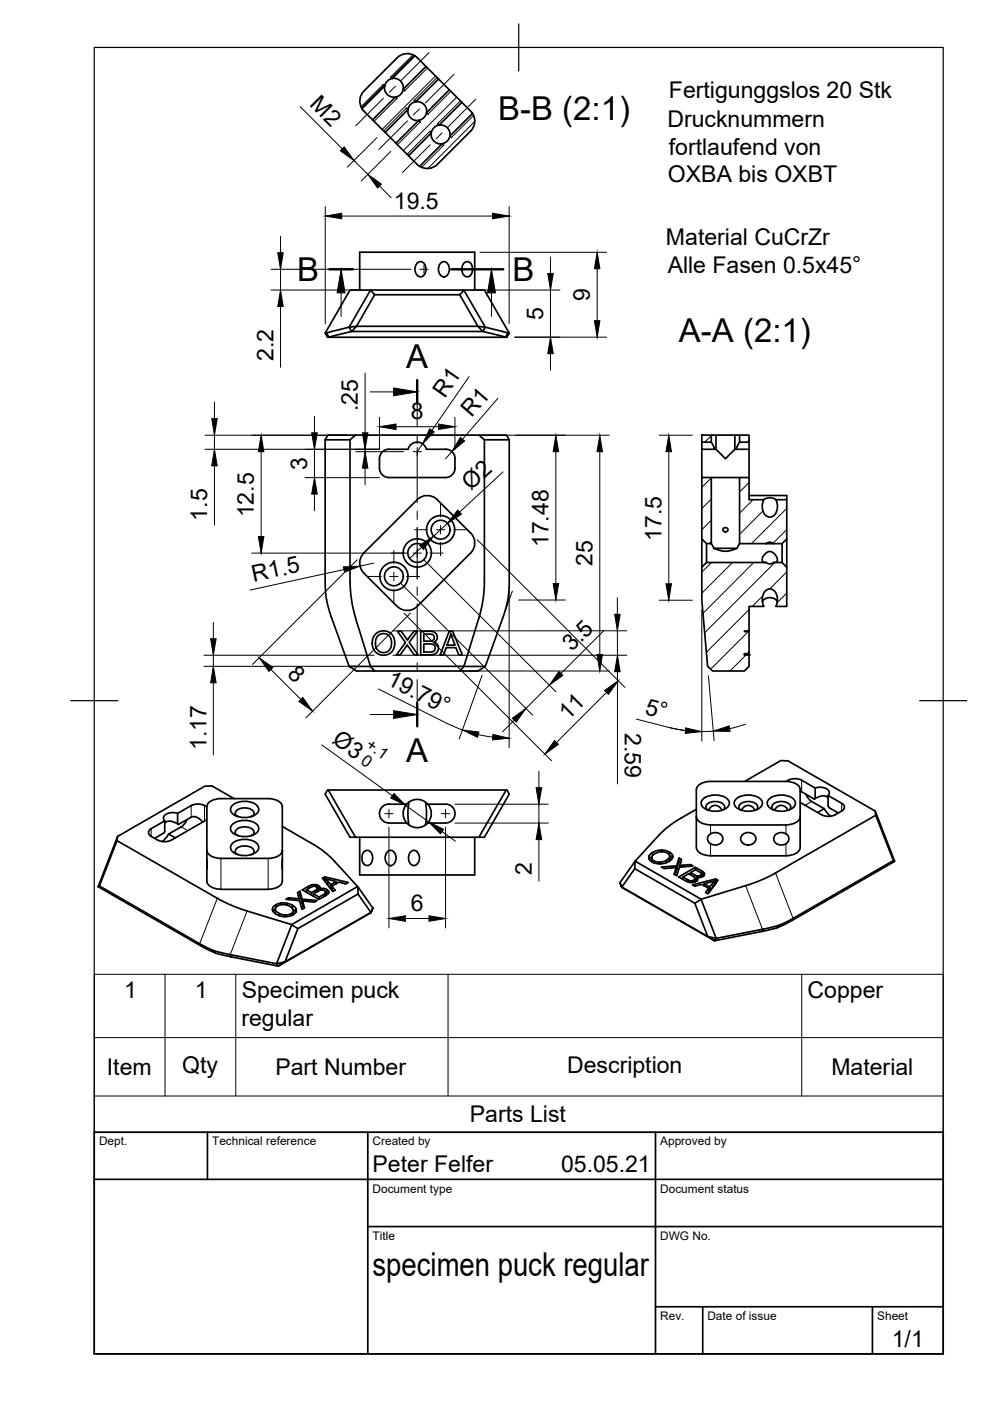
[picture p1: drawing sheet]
<svg xmlns="http://www.w3.org/2000/svg" width="210mm" height="297mm" viewBox="0 0 210 297" stroke-linecap="round" stroke-linejoin="round" font-family="sans-serif">
<!-- layer: Visible -->
<g fill="none" stroke="#000" stroke-width=".36">
<path d="M81.2 18l.3 .3M81.5 18.3l.1 .9 .4 .8 .8 .5 1 .1M81.5 18.3l-4.7 4.8M82.9 16.3l.3 .3M83.2 16.6h.8l.8 .5 .6 .8 .1 1M83.2 16.6a2 2 0 0 0-1.6 1.7M85.5 18.9l4.8-4.8 2.7 2.6-4.9 4.9M85.5 18.9l.3 .3M85.5 18.9a2 2 0 0 1-1.6 1.7M88 11.8l2.3 2.3M88 11.8l-4.8 4.8M88 11.8a2.99 2.99 0 0 0-3.8 .4l-7 7.1a2.99 2.99 0 0 0-.4 3.7"/>
<path d="M93 16.7l2.3 2.3M76.8 23.1l2.2 2.3M81.7 28.1l2.2 2.3M83.8 20.6l-4.8 4.8M83.8 20.6l.4 .3M86.2 22.9l.3 .3M86.5 23.2l-4.8 4.9-2.7-2.7M86.5 23.2l.1 1 .6 .9 .8 .4h.8M87.8 21.3l.3 .3M88.1 21.6h.8l.9 .4 .6 .9v1M88.1 21.6a2 2 0 0 0-1.6 1.6M88.8 25.5l-4.9 4.9"/>
<path d="M88.8 25.5l.3 .4M90.4 23.9a2 2 0 0 1-1.6 1.6M90.4 23.9l4.9-4.9 2.6 2.7-4.8 4.8M90.4 23.9l.4 .3M91.1 27.9l.3 .3M91.4 28.2l-4.8 4.8-2.7-2.6M91.4 28.2l.1 .8 .4 .8 .9 .6 .9 .1M92.8 26.2l.3 .3M93.1 26.5l1 .1 .9 .6 .4 .9v.7M93.1 26.5a2 2 0 0 0-1.7 1.7M93.7 30.5l-4.7 4.8-2.4-2.3M93.7 30.5l.4 .3"/>
<path d="M95.4 28.8a2 2 0 0 1-1.7 1.7M95.4 28.8l.3 .4M97.9 21.7l2.3 2.4M99.8 27.8l-7.1 7.1a2.99 2.99 0 0 1-3.7 .4M100.2 24.1l-4.8 4.7M100.2 24a2.99 2.99 0 0 1-.4 3.8M88.5 55.8a1.01 1.01 0 0 1 1-.3 1.01 1.01 0 0 1 .7 .9 1.66 1.66 0 0 1-1.1 2.3l-.8-.5-.3-.9 .1-.8zM93.4 55.8a1.06 1.06 0 0 1 1.2-.2 1.06 1.06 0 0 1 .6 1 1.61 1.61 0 0 1-1.1 2.1 1.78 1.78 0 0 1-.7-2.9zM98.5 55.7a1.13 1.13 0 0 1 1.6 1v.8a1.13 1.13 0 0 1-1.6 1 1.99 1.99 0 0 1 0-2.8zM68.9 70.6l5.3-9.1h28.5l5.3 9.1M69.2 70.6h-.3l.5 .9h38.1l.5-.9h-.3l-.5 .9M76.3 61.5v-8h24.3v8"/>
<path d="M78.5 61.5l-4.5 7.9-4.8 1.2 .6 .9 4.7-1.2 1.1-1.1-1.6 .2 .5 .9h27.9l4.7 1.2M78.5 61.5l.9 1-3.8 6.7h25.7l-3.8-6.7M78.5 61.5h.1M98.4 61.5l4.5 7.9-.5 .9-1.1-1.1 1.6 .2 4.8 1.2M98.4 61.5l-.9 1h-18.1M68.9 93.2v30.6l.4 3.8 .8 2.8 3.9 10.9 1.6 1h3.8l-.9-1M68.9 93.2h5.3M75.4 92.3l-1.2 .9v30.1a27.3 27.3 0 0 0 1.2 7.8M75.4 92.3h26.1l1.2 .9v30.1a26.2 26.2 0 0 1-1.2 7.8l-3.1 10.2h-19.9l-3.1-10.2M75.4 92.3h-5.8l-.7 .9M80.5 97.2v2.1M80.5 99.2a2 2 0 0 0 2 2"/>
<path d="M82.4 95.3l4.1-.1a2 2 0 0 1 2-1.5 2 2 0 0 1 1.9 1.5l4.1 .1a1.96 1.96 0 0 1 2 1.9M82.5 95.2a2 2 0 0 0-2 2M96.5 97.2v2.1M96.5 99.2a2 2 0 0 1-2 2h-12.1M101.5 92.3h5.8l.7 .9h-5.3M108 93.2v30.6l-.4 3.8-.8 2.8-3.9 10.9-1.6 1h-3.8M148.8 92.3h2v1.5h-2zM148.8 93.8v1.5h2.7l-.7-1.5M148.8 95.3v5.9M150.8 92.3h6M151.8 92.3v3M155.8 92.3v3l-2 1.9-.9-.9a2.39 2.39 0 0 0-1.4-1"/>
<path d="M155.8 95.3h3M156.8 92.3h2v1.5h-2zM156.8 93.8l-.7 1.5M158.8 93.8v7.4M99.8 113l-7.1-7.1a2.99 2.99 0 0 0-4.2 0l-11.4 11.3a3 3 0 0 0 0 4.3l7.1 7.1M99.8 117.2l-11.3 11.4M99.8 113a2.99 2.99 0 0 1 0 4.2M148.8 101.2h2v14.1h-1l-1-1zM148.8 114.3v6M149.8 115.3v4M150.8 115.3l.3 .4a1.25 1.25 0 0 0 1.3 .9l.1 .1a4.5 4.5 0 0 0 3.8-.6l.5-.8M150.8 101.2h6"/>
<path d="M151.4 116.3h4.9M153.4 112l.5-.1a.49 .49 0 0 1 .4 .7 .49 .49 0 0 1-.9 0l-.1-.2zM158.8 105.1h8v.8M161.9 105.9h-3.1v-4.7h-2v14.1h5.6M161.9 105.9l1.1-.4 .9 .1 .6 .3M162 105.9a2.68 2.68 0 0 0 .8 3.7 1.61 1.61 0 0 0 2-1.5 3.1 3.1 0 0 0-.3-2.2M162.4 119.3h-12.6l-1 1v7l1.2 14 1.1 1h6.7l1-1v-2.5h-1v-.2h1v-4.7h-1l1-.1v-5.2h3.1M162.4 119.3l-.6-.2-.2-.5 .3-.9 .7-.6a1.63 1.63 0 0 1 2.2 1.4l-.1 .6-.7 .2M162.4 115.3h1.6M162.4 119.3a1.22 1.22 0 0 0 1.6 0M162.4 115.3a1.22 1.22 0 0 1 1.6 0M164 119.3h1.8l1 1v8.3h-2.3"/>
<path d="M164.5 105.9h2.3v8.4M165.8 115.3v4M166.8 114.3l-1 1h-1.8M166.8 114.3v6M79.6 134.5l.2-.2a2.48 2.48 0 0 1 3.1 0 2.48 2.48 0 0 1 .6 3.1 2.43 2.43 0 0 1-3.1 1.4 2.43 2.43 0 0 1-1.4-3.2zM80.1 134.8a1.79 1.79 0 0 1 2.2-.2 1.79 1.79 0 0 1 .7 2.1 1.74 1.74 0 0 1-2.1 1.6 1.74 1.74 0 0 1-1.3-2.2l.1-.6zM84.2 128.6a2.99 2.99 0 0 0 4.3 0M84.3 133.8h.8l1.3 1.9 1.4-1.9h.7l-1.8 2.4 1.9 2.6h-.8l-1.5-2.1-1.5 2.1h-.7l1.9-2.6zM89.2 133.8l2.3 .1a1.21 1.21 0 0 1 1.2 .9 1.21 1.21 0 0 1-.7 1.4l.5 .2a1.44 1.44 0 0 1 .3 1.8 1.44 1.44 0 0 1-1.7 .6h-1.9zM89.9 134.4h.9a.83 .83 0 0 1 1.1 .2 .83 .83 0 0 1 0 1.1l-.5 .2h-1.5zM89.9 136.5h1.1a.9 .9 0 0 1 1.2 .5 .9 .9 0 0 1-.4 1.2h-1.9zM95.2 133.8h.8l2 5h-.7l-.6-1.5h-2.1l-.6 1.5h-.7z"/>
<path d="M95.6 134.4l.9 2.4h-1.7zM158.8 138.6v.2h-1M158.8 133.8v.1M161.6 127.6a1.83 1.83 0 0 1 3.2 0M162 128.6a2.68 2.68 0 0 1 .8-3.7 1.61 1.61 0 0 1 2 1.5 3.1 3.1 0 0 1-.3 2.2M74 141.3h4.5M78.5 141.3h.1M98.4 141.3l-.9 1h-18.1M98.4 141.3h4.5M24.8 178.2l-3.7 9.6M24.9 177.3l-.1 .9 21.3 12.3a30.5 30.5 0 0 0 6.3 2.6M24.9 177.3l-4.1 10.7"/>
<path d="M33.5 178.1l1.4 .4 1.4-.4M34.9 174l-2.8 1.7a.86 .86 0 0 0-.6 .8 .86 .86 0 0 0 .6 .8l1.4 .8M34.9 174v2.3l-.2 .3-1.9 1.1M35.7 176.8l-.7 1.1-.6 .5M37.7 172.4l-.5-.1a2.12 2.12 0 0 0-2.6 1.1l.3 .6M37.7 174.7l.2 .1M39.7 173.8l-1 1.3-2.9 1.7 1.3 .8M43 174.3a2.12 2.12 0 0 0-2.4-1l-2.7 1.5-.2-.1M43.9 171.1a3.2 3.2 0 0 0-3.4-.3l-2.8 1.7v2.2l-1.3-.6a1.41 1.41 0 0 0-1.5 .4M43.9 171a2.29 2.29 0 0 1 2.3-1.6l10.7-.1a3.1 3.1 0 0 1 2.9 1.3l.1 9.7M43.9 173.8l-7.6 4.3M43.9 171.1v9.2"/>
<path d="M49.3 178.8a4.3 4.3 0 0 1 5.2 0 1.22 1.22 0 0 1-.5 2.1 4.4 4.4 0 0 1-4.7-.4 1.13 1.13 0 0 1 0-1.7zM49.3 174.8a4.3 4.3 0 0 1 5.2 0 1.22 1.22 0 0 1-.5 2.1 4.4 4.4 0 0 1-4.7-.4 1.13 1.13 0 0 1 0-1.7zM49.3 170.8a4.3 4.3 0 0 1 5.2 0 1.22 1.22 0 0 1-.5 2 4.4 4.4 0 0 1-4.7-.3 1.13 1.13 0 0 1 0-1.7zM49.6 169.3l-4.7-2.7-1.5 .1-18.5 10.6M50.1 173l.4 .2M50.1 177l.4 .2M50.2 173a.85 .85 0 0 1-.3-.8 .85 .85 0 0 1 .7-.6 2.78 2.78 0 0 1 3.2 .5v.6l-.2 .3M50.2 177.1a.85 .85 0 0 1-.3-.9 .85 .85 0 0 1 .7-.6 2.78 2.78 0 0 1 3.2 .5v.7l-.2 .3M53.7 173l-.5 .2M53.7 177l-.5 .2M59.9 175.2l6.3 3.7a19 19 0 0 1 4.6 3.6l5 5.5-14 8-9.4-2.8M69.4 167.5h38.1l.5 .9-5.3 9.1h-28.5l-5.3-9.1z"/>
<path d="M69.6 167.5l5.8 10M76.3 177.5v8h24.3v-8M82.4 170.5h3.8M82.4 174.5h3.8M82.5 170.5a2 2 0 0 0-2 2 2 2 0 0 0 2 2M86.7 170.1l-.2 1.9 .2 2.9M90.2 170.1l.2 1.9-.2 2.9M90.7 170.5h3.8M94.5 170.5a2 2 0 0 1 2 2 2 2 0 0 1-2 2h-3.8M107.3 167.5l-5.8 10M147.6 171.6l-3.3 1.9a19.4 19.4 0 0 0-4.7 3.6M147.6 167.4v12.3"/>
<path d="M147.7 167.4a2.29 2.29 0 0 1 2.3-1.7h16.7a3.1 3.1 0 0 1 2.9 1.3l.1 12.7a2.29 2.29 0 0 1-2.4 1.7h-16.7a3.2 3.2 0 0 1-2.9-1.3v-.4M147.7 173.2a2.29 2.29 0 0 0 2.3 1.6l.7 .1M149 169.4a4.3 4.3 0 0 1 5.3 0 1.22 1.22 0 0 1-.5 2.1 4.4 4.4 0 0 1-4.8-.4 1.13 1.13 0 0 1 0-1.7zM149.9 171.7a.85 .85 0 0 1-.2-.9 .85 .85 0 0 1 .6-.6 2.78 2.78 0 0 1 3.3 .6v.6l-.2 .3M150.2 171.8l.6-.8 .7-.2 .8 .1 .8 .9M150.3 177.1v-.1a1.79 1.79 0 0 1 3 .6 1.63 1.63 0 0 1-1.6 1.6 1.63 1.63 0 0 1-1.7-1.4zM150.6 174.9h16M156 169.4a4.3 4.3 0 0 1 5.3 0 1.22 1.22 0 0 1-.5 2.1 4.4 4.4 0 0 1-4.8-.4 1.13 1.13 0 0 1 0-1.7zM157 171.7a.85 .85 0 0 1-.3-.9 .85 .85 0 0 1 .7-.6 2.78 2.78 0 0 1 3.2 .6v.6l-.2 .3M157.2 171.8l.6-.8 .7-.2 .8 .1 .8 .9M157.3 177.1a1.7 1.7 0 0 1 1.8-.6 1.7 1.7 0 0 1 1.2 1.3 1.65 1.65 0 0 1-1.6 1.4 1.65 1.65 0 0 1-1.7-1.4zM157.9 165.7l7.6-4.4h1.6l18.5 10.7 .1 .9-21.3 12.2a29.7 29.7 0 0 1-6.3 2.7l-9.4 2.9-14-8.1 4.9-5.4"/>
<path d="M163.1 169.4a4.3 4.3 0 0 1 5.2 0 1.22 1.22 0 0 1-.5 2.1 4.4 4.4 0 0 1-4.7-.4 1.13 1.13 0 0 1 0-1.7zM164 171.7a.85 .85 0 0 1-.3-.9 .85 .85 0 0 1 .7-.6 2.78 2.78 0 0 1 3.2 .6v.6l-.2 .3M164.2 171.8l.5-.7 .8-.3 .9 .2 .7 .8M164.5 176.9a1.7 1.7 0 0 1 2.7 .5l.1 .4a1.25 1.25 0 0 1-.7 1.1 1.62 1.62 0 0 1-2.5-1.3zM166.7 165.7l1.4-.6h1l.9 .3 2.8 1.7M169.7 170.1l4.5 2.7M169.7 173.2a2.29 2.29 0 0 1-2.4 1.6l-.6 .1M169.7 167.8l2.9 1.6M170.9 168.4l.9 1.3 3 1.8-1.4 .8M172.8 169.3l-.2 .1M172.8 167.1v2.2M172.8 167.1l.5-.2a2.12 2.12 0 0 1 2.6 1.2l-.3 .5"/>
<path d="M174.8 171.4l.7 1.1 .6 .5M175.6 168.7l2.9 1.6a.86 .86 0 0 1 .5 .8 .86 .86 0 0 1-.5 .8 4 4 0 0 1-3.9 1l-.4-.2M175.6 168.7v2.2l.2 .3M175.6 169.1a2.24 2.24 0 0 0-2.8 .2M175.8 171.2l1.9 1.2M185.6 172l4.1 10.6-21.9 12.6-3 1.5-13.3 2.8-19.7-11.4M185.7 172.9l3.7 9.6 .3 .1M20.8 188l21.9 12.6 3 1.5 3 .7 10.3 2M21.1 187.8l21.4 12.4 2.8 1.3M21.1 187.8l-.3 .2M43.9 186.8a2.29 2.29 0 0 0 2.3 1.7h10.7a3.1 3.1 0 0 0 2.9-1.3l.1-.4M43.9 180.3a2.29 2.29 0 0 0 2.3 1.7h10.7a3.1 3.1 0 0 0 2.9-1.3l.1-.4"/>
<path d="M43.9 180.3v6.5M43.9 182.2v2.1M50.1 181l.4 .2M50.2 181.1a.85 .85 0 0 1-.3-.9 .85 .85 0 0 1 .7-.6 2.78 2.78 0 0 1 3.2 .6v.6l-.2 .3M53.7 181l-.5 .2M57.9 193.2l.5-.4 .2 .4 .5 .4M58.4 193.7v-1.1l.5-.5 .7-.3h.7l1 .3a1.3 1.3 0 0 1 .9 .9v.9M58.5 191.8l-.3 .2a.97 .97 0 0 0-.4 1 .97 .97 0 0 0 .7 .8l1.2 .5 1 .1 .9-.2 .9-.6a.78 .78 0 0 0 .2-1v.8M59.6 191.5l-1.1 .3v.6M59.9 180.3v6.5M59.9 182.2v2.1M60.5 194l-1.4-.4v.5"/>
<path d="M60.8 191.9v-.4l1.2 .4M60.8 191.5h-1.2v.3M61.2 190.3l-.6 .4 2.9 .3 .5 1.8 .6-.3-.4-1.3 .2 1.4M61.7 193.7l-1.2 .3v.4M61.8 196v.1M61.8 196.1l-3.2 8.2-10.4-2-2.9-.8 .3 .5M62 192.6v-.7l.7 .7M62.2 192.9l.5 .5M62.2 193l-.1 .4-.4 .3v.4M63.4 190.6l-2.2-.3v.4M63.6 188.9l-.5 .3 .3 1.7M63.6 189.8l-.3 .2"/>
<path d="M64 190.6l-.4-1.7v.9l.4 1.6M64.1 191l2.6 .3 .5-.4-3.2-.3 .1 .9M64.2 191.2l-.1-.2 .1 1.1M65 188.6l1 .7M65 189l-.2 .1M65.4 187.9l-1.3 .8 3.5 2 1.4-.8a.8 .8 0 0 0 .6-1v.5M66.2 187.6l-.8 .3v.5M66.5 189.8l-.2 .1M66.5 189.5l1.2 .7M66.9 187.6h-.7v.4M67.2 189.1l.1-.7a.75 .75 0 0 0-1-.5l-1.3 .7v.6M67.2 188.5l-1.2 .8v.5"/>
<path d="M67.3 188.5l.2 .1M67.3 188.3v.7M67.5 187.8l-.6-.2v.3M67.8 188.1l-.3-.3v.8l.3 .2v-.3l.8-.1M67.8 188.3v-.2v.4M68.9 189.5l-1.2 .7v.5M68.9 185.9l-.5 .3 2.1 2.8 .6-.3-.7-.8v.8l.2 .3M68.9 186.7l-.1 .1M69 186.3l2.3 .6 .1 .4M69 186.7l-.1-.8 5 1.2-.6 .3-1.5-.4-1.4 .9M69 189.9v-.9l-.4-.2-.6-.1-1.5 .8v.5M69 189.3l-.1 .2v.5"/>
<path d="M69 189.3l.3 .1M69 189.2v.7M69.3 188.6l-.7-.2v.4M69.5 186.8l-.5-.5v.7M69.5 186.8v.8l-.2-.2M69.5 186.8l.6 .8M69.5 187.6l.6 .8M69.6 188.9l-.3-.3v.8l.2 .2M71.3 186.9l-1.2 .7v.8l.3-.1M75.8 188l.1 1.6-12.7 7.3M75.9 188l3.2 4.6M75.9 189.6l2.7 3.8-18.2 10.5 2.8-7-1.4-.8"/>
<path d="M77.1 180.6l-.3 1v1l.3 .6M77.2 180.6a1.01 1.01 0 0 1 1-.2 1.01 1.01 0 0 1 .7 .8 1.66 1.66 0 0 1-1.1 2.3l-.6-.3M78.7 193.5l-19.7 11.3M79.1 192.6l-.4 .9zM82.1 180.6a1.06 1.06 0 0 1 1.2-.2 1.06 1.06 0 0 1 .6 1 1.61 1.61 0 0 1-1.1 2.1 1.78 1.78 0 0 1-.7-2.9zM87.2 180.5a1.15 1.15 0 0 1 1.6 .8l.1 .8-.2 .8a1.04 1.04 0 0 1-1.1 .6 1.04 1.04 0 0 1-.9-.9 2.03 2.03 0 0 1 .5-2.1zM131.4 187.2l.4 .9zM134.6 184.2l12.7 7.3 1.4-.8M134.6 182.6v1.6l-2.8 3.9 18.3 10.5-2.8-7.1M134.6 182.6l-3.2 4.6M134.7 182.6h-.1M137.7 181.4a1.25 1.25 0 0 0 1.2 1.6l.8 .2 1.1-.1 .7-.3 .8-.5a.86 .86 0 0 0 .3-1v.6"/>
<path d="M137.7 181.4v.8M138.2 181.8l.3-.5 .6-.4 .7-.3h1l.7 .3 .4 .4v1.3M138.2 181.7l-.5 .5M138.3 180.7l-.6 .7M138.7 182.5l-.4-.2-.1-.5v.9M139.9 182.8l-1.2-.3v.5M140.2 180.6v-.4h.4l1.3 .4M140.2 180.2l-.9 .1-1 .4v.7M141.3 182.4l-1.4 .4v.4M141.9 181.9l-.6 .5v.5M141.9 181.3v-.7l.7 .7M142 181.6v.9"/>
<path d="M142 181.5l.5 .5M143.3 184.9l-.2 .6M143.5 183.6l-3.2 .2 .5 .4 2.6-.3-.1 1 .1-1M143.5 184.4h-.1M144 181.9l-.5 1.7v.8l.5-1.7M144.3 182.9l-.3-.2v-.8l.5 .3-.4 1.3M144.8 186l1.2-.7 1.3 .8 .1 .9v-.7M144.8 186.4v-.4l1.2 .6M144.8 186.2l-.2 .1M146.4 186.7l-.4-.1v.4M146.4 185l1.1-.6 1.2 .8v.8M146.4 185.5v-.5l1.3 .7"/>
<path d="M146.4 185.3l-.2 .1M146.4 183.6v-.3l.5 .3-2.9 .3-.5 1.8-.6-.3 .4-1.3M146.4 183.3l-2.3 .2v.3M146.7 186.7h-.3v.4M147.1 186.6l-.4 .1v.4M147.4 186.4l.3 .1M147.4 186.3l-.3 .3v.5M147.4 183.9l-3.5 2 1.7 1a1.53 1.53 0 0 0 2.4-.6l-.2-.3v.7M147.4 184.4v-.5l1.4 .7M148.1 185.7h-.4l.1 .8M148.5 185.6l-.4 .1v.3M148.7 190.7l3.1 8.3"/>
<path d="M148.7 185.4l-.2 .2v.4M148.8 185.3v.7M149.3 187.8v-.4l1.2 .7M149.3 185.6v-.5l.1 .3-.4 .5-1.2 .1M149.3 185.1l-.5-.5v.9l.4 .2M150.1 198.6l1.7 .4-.3 .5zM150.3 188.7l.2 .2M151.6 186.7l-1.1 1.4v.8l1.1-1.4v-.8l-2.3 .7M151.7 186.4l-4.9 1.2 .5 .3 1.5-.4 1.5 .8v.9l-.2 .2M151.7 187.2h-.1M151.8 187.2l-.1-.8 .5 .2-2.1 2.9-.5-.3 .7-.9M165.2 196.2l-2.9 .7-10.5 2.1"/>
<path d="M189.4 182.5l-21.4 12.3-2.8 1.4-.4 .5M58.6 204.3l1.8-.4-1.4 .9z"/>
<circle cx="88.5" cy="117.2" r="2"/>
<circle cx="88.5" cy="117.2" r="3"/>
<circle cx="93.4" cy="112.3" r="2"/>
<circle cx="93.4" cy="112.3" r="3"/>
<circle cx="83.5" cy="122.2" r="2"/>
<circle cx="83.5" cy="122.2" r="3"/>
<circle cx="88.5" cy="172.5" r="3"/>
</g>
<!-- layer: Visible Narrow -->
<g fill="none" stroke="#000" stroke-width=".21">
<path d="M81.2 18l-4.7 4.7M87.6 11.6l-4.7 4.7M90.6 14.4l-4.8 4.8M92.7 16.4l-4.9 4.9M95.6 19.4l-4.8 4.8M84.2 20.9l-4.9 4.8M86.2 22.9l-4.9 4.9M89.1 25.9l-4.8 4.8M91.1 27.9l-4.8 4.8M94.1 30.8l-4.7 4.7M97.6 21.4l-4.8 4.8M100.4 24.5l-4.7 4.7"/>
<path d="M32 175.7v1.6M38.4 175.3l1.4 .8M40.5 170.8v2.5M43.4 170.8v3.3M150.6 174.9v1.9M150.6 178.9v2.5M166.6 174.9v1.9M166.6 178.9v2.5M167.1 165.4v.3M170 165.4v2.5M172.1 169.9l-1.4 .8M178.5 170.3v1.6"/>
<path d="M46.1 190.5l-3.8 9.6 .4 .5M46.8 182v6.6M52.4 193.2l-3.6 9.2 .3 .5M56.9 182v6.6M62.7 190.5v.4M66.8 188.8v.5M68.6 189.7v.5M144.8 183.4v.4M145.7 186.5v.4M147.2 185.4v.6M151.1 187.3v.8M158.1 187.8l3.6 9.2-.3 .5"/>
<path d="M161.9 197l-.3 .5M164.4 185.1l3.7 9.6-.3 .5M48.6 202.4l.3 .4"/>
</g>
<!-- layer: Visible -->
<g fill="#000">
<circle cx="158.8" cy="138.8" r=".18"/>
<circle cx="148.8" cy="185.5" r=".18"/>
</g>
<!-- layer: Border -->
<path d="M20 10.1h180v276.9h-180zM110 5.1v10M15 148.6h10M195 148.6h10" fill="none" stroke="#000" stroke-width=".25"/>
<!-- layer: TitleBlock -->
<path d="M20 240.1h180v46.9h-180zM20 250h180M44 240.1v9.9M78 240.1v46.9M139 240.1v46.9M78 260.1h122M139 277.1h61M149 277.1v9.9M185 277.1v9.9" fill="none" stroke="#000" stroke-width=".36"/>
<!-- layer: Smart Centers -->
<g fill="none" stroke="#000" stroke-width=".21">
<path d="M83.8 18.3l-1.2 1.2M91 11.2l-5.9 5.8M96.2 15.8l-6 6M81.3 20.8l-5.9 5.9M86.4 25.6l-6.1 6.1M88.9 23.1l-1.2 1.3M91.2 30.7l-5.9 5.9M93.7 28.2l-1.2 1.2M100.9 21l-5.9 5.9M89 57.1h1.8M89.9 56.2v1.8M87.6 95.8h1.7"/>
<path d="M88.5 83.1v7.4M88.5 92.3v1.8M88.5 94.9v11.7M83 117.3h2.8M83.5 116.7v2.8M87.6 117.3h1.7M87.9 112.3h2.8M88.5 108.4v1.7M88.5 111.8v11M91.1 117.3h2.9M92.5 112.3h1.8M93.4 106.8v2.8"/>
<path d="M93.4 111.4v1.8M93.4 115v2.8M96.1 112.3h2.8M78 122.2h2.8M82.6 122.2h1.8M83.5 121.3v1.8M83.5 124.9v2.8M86.2 122.2h2.8M88.5 124.4v1.8M88.5 128v10.7M88.5 140.5v1.8M88.5 144.1v7.4"/>
<path d="M81.6 172.5h1.8M82.5 171.6v1.8M93.6 172.5h1.8M94.5 171.6v1.8"/>
</g>
<!-- layer: Hatching -->
<g fill="none" stroke="#000" stroke-width=".21">
<path d="M81.7 17.8l-5.1 5.1M87.8 11.7l-5.1 5.1M92.3 16.1l-11.3 11.3M96.8 20.6l-11.3 11.3M100.6 25.8l-9.9 10M150.8 92.4l-1.4 1.4M158.8 93.3l-.4 .5M150.8 101.3l-2 2M150.8 105.8l-2 2M150.8 110.3l-2 2M150.8 114.8l-.5 .5M150.8 119.3l-2 2"/>
<path d="M155.3 119.3l-6.5 6.5M158.8 102.3l-2 2M159.7 105.9l-2.9 2.9M159.8 119.3l-10.7 10.7M161.7 108.4l-4.9 4.9M164.3 119.3l-14.9 14.9M166.8 107.8l-7.5 7.5M166.8 112.3l-2.9 2.9M158.2 138.8l-3.4 3.5M158.7 133.9l-8 8M158.8 129.3l-9 9M158.8 133.7l-.1 .1"/>
<path d="M158.8 138.2l-.3 .4M161.7 126.4l-2.2 2.2M166.8 121.2l-3.6 3.7M166.8 125.7l-2 2.1"/>
</g>
<!-- layer: Section Lines -->
<path d="M69.8 57.1h5M95.7 57.1h11M88.5 80.6v5M88.5 149v5" fill="none" stroke="#000" stroke-width=".51"/>
<path d="M72.3 62.1v5M104.2 62.1v5M78.5 83.1h5M78.5 151.5h5" fill="none" stroke="#000" stroke-width=".21"/>
<path d="M72.3 57.1l.9 5h-1.7zM104.2 57.1l.9 5h-1.7zM83.5 82.3l5 .8-5 .8zM83.5 150.7l5 .8-5 .8z" fill="#000" stroke="#000" stroke-width=".21"/>
<!-- layer: Parts Lists -->
<path d="M20 206.6h180v33.5h-180zM20 220h180M35 206.6v25.8M50 206.6v25.8M95 206.6v25.8M170 206.6v25.8M20 232.4h180" fill="none" stroke="#000" stroke-width=".21"/>
<!-- layer: FD_Dimensions -->
<g fill="none" stroke="#000" stroke-width=".21">
<path d="M63.6 22.6l9 9M75.1 34l2.9 3M79.9 29.2l-6.3 6.2M80.5 39.4l2.4 2.5M82.8 32.1l-6.2 6.3M57.5 57.1h29.7M59.5 50.1v3.5M59.5 57.1v4.4M69 43.8v24.8M72.5 45.8h32M101.8 53.5h26.8M107.9 43.8v24.8"/>
<path d="M116.7 54.5v3.5M126.6 57v11M57.5 61.5h19.1M59.5 65v12.9M77.4 79.1v12.7M99.5 79.8l-7.9 11.4M100.4 61.5h18.3M109.1 71.5h19.5M116.7 61.5v10M116.7 75v3.5M43.5 92.3h29.9M45.5 85.3v3.5"/>
<path d="M45.5 92.3v3M45.5 98.8v12.5M55.4 95.8v18M66.7 88.3v3.5M66.7 95.3v6M75.4 95.8h10.2M77.4 95.3v.5M77.4 99.3v3.5M80.5 88.5v6.8h-37M84 90.5h9M89.6 94.1l-1.1 1.7M95.8 95.8l-1.3 1.5"/>
<path d="M96.5 88.5v6.8M103.5 92.3h25.7M105.6 84.4l-7.5 8.7M117.9 95.8v27.9M127.2 95.8v43M139.8 92.3h7M141.8 95.8v28M53.4 117.3h33.1M64.7 101.3h15.8M66.7 104.8v3.5M75.7 118.7l-22.2 22.2M79.3 119.4l-3 .6"/>
<path d="M89.4 116l-2.6 2.4M89.9 118.7l28 28M94.9 111l-3 2.7M101.2 114.4l31.3 31.3M106.7 100l-9.2 8.6M43.2 138.9h36.1M45.2 131.9v3.5M45.2 138.9v2.4M72.9 120.8l-19.9 4.3M83.3 138.9h49.6M84.9 123.6l28 28M85.6 130l31.3 31.3"/>
<path d="M87 130l-22.1 22.2M107.9 129.2v29.3M110 127.2h9.9M128.1 133.7l-9.2 9.1M130.9 126.8v3.4M130.9 133.7v5.2M132.9 133.7l-49.6 .1M139.8 127.3h7M148.8 129.3v27.8M43.2 141.3h33.4M45.2 144.8v15.2M57.4 141.9l6.4 6.4"/>
<path d="M68.2 157.9l15 10.8M80.2 146.1l15.2 7.5 2.6 1.2M99.5 142.3h29.7M101.4 155.7l3.1 .6M102.2 143.2l-4.8 13.5M109 152.7l-2.4 2.5M116.5 145.3l-5 4.9M128.6 146.8l-10.6 10.6M130.9 142.4v23.8M134.9 152.5l7 1.7a27.9 27.9 0 0 0 9.3 .8M141.9 154.2l3.4 .7M150.2 143.3l1.2 13.7"/>
<path d="M158.1 153.5l-3.4 1M82.5 175.4v21.4M86 170.8l4.9 3.5M93.7 176.3l2.9 2.1M94.5 175.4v21.4M96.5 170.5h19.7M96.5 174.5h19.7M114.3 163.5v3.5M114.3 170.5v4M114.3 178v8.8M86 194.7h5"/>
</g>
<g fill="#000" stroke="#000" stroke-width=".21">
<path d="M72.2 32l.8-.9 2.1 2.9zM78 37l2.9 2-.8 .9zM58.9 53.6h1.1l-.5 3.5zM69 45.8l3.5-.6v1.2zM104.5 45.2l3.4 .6-3.4 .6zM116.1 58h1.2l-.6 3.5zM126.6 53.5l.6 3.5h-1.2zM59.5 61.5l.5 3.5h-1.1zM116.7 71.5l.6 3.5h-1.2zM126 68h1.2l-.6 3.5zM44.9 88.8h1.2l-.6 3.5zM45.5 95.3l.6 3.5h-1.2z"/>
<path d="M55.4 92.3l.5 3.5h-1.1zM66.1 91.8h1.2l-.6 3.5zM77.4 95.8l.6 3.5h-1.2zM76.8 91.8h1.2l-.6 3.5zM80.5 90.5l3.5-.6v1.2zM91.1 90.9l1 .7-2.5 2.5zM93 89.9l3.5 .6-3.5 .6zM97.6 92.7l.9 .8-2.7 2.3zM117.9 92.3l.5 3.5h-1.1zM127.2 92.3l.5 3.5h-1.1zM141.8 92.3l.6 3.5h-1.2zM54.8 113.8h1.1l-.5 3.5z"/>
<path d="M66.7 101.3l.6 3.5h-1.2zM89 115.6l2.9-1.9-2.1 2.8zM97 108.1l.8 .9-2.9 2zM44.7 135.4h1.1l-.6 3.5zM72.8 120.2l3.5-.2-3.3 1.3zM117.3 123.7h1.1l-.5 3.5zM126.6 138.8h1.1l-.5 3.5zM130.3 130.2h1.2l-.6 3.5zM141.2 123.8h1.2l-.6 3.5zM45.2 141.3l.6 3.5h-1.1zM54.9 139.5l2.9 2-.8 .9zM63.4 148.7l.8-.8 2.1 2.9z"/>
<path d="M98 154.8l3.6 .4-.4 1.1zM104.5 155.7l3.4 .8-3.5 .4zM108.6 152.3l2.9-2.1-2 2.9zM117.6 157l.8 .8-2.9 2.1zM118.5 142.4l.8 .8-2.8 2.1zM128.2 146.4l2.9-2.1-2.1 2.9zM130.9 138.9l.6 3.5h-1.2zM145.4 154.3l3.4 .8-3.5 .4zM151.2 155l3.4-1.1 .2 1.2zM83.5 168.2l2.5 2.6-3.2-1.6zM90.9 174.3l3.2 1.5-.7 1zM113.7 167h1.2l-.6 3.5z"/>
<path d="M114.3 174.5l.6 3.5h-1.2zM82.5 194.7l3.5-.5v1.1zM91 194.2l3.5 .5-3.5 .6z"/>
</g>
<!-- layer: Edge Extensions -->
<path d="M107.9 125.3v3.9M108.6 125.3l-1.3 3.9" fill="none" stroke="#000" stroke-width=".21"/>
<g font-size="7">
<text x="105.6" y="25.5">B-B (2:1)</text>
<text x="63" y="59.6">B</text>
<text x="108.7" y="59.6">B</text>
<text x="144" y="72.5">A-A (2:1)</text>
<text x="86.1" y="78.1">A</text>
<text x="86.1" y="161.5">A</text>
<text x="79" y="270.6">specimen puck regular</text>
</g>
<g font-size="4.9">
<text x="65.5" y="22.3" transform="rotate(45 65.5 22.3)">M2</text>
<text x="141.8" y="20.9">Fertigunggslos 20 Stk</text>
<text x="141.5" y="26.9">Drucknummern</text>
<text x="141.8" y="32.8">fortlaufend von</text>
<text x="141.6" y="38.7">OXBA bis OXBT</text>
<text x="83.5" y="44.2">19.5</text>
<text x="141.2" y="52">Material CuCrZr</text>
<text x="141.6" y="57.8">Alle Fasen 0.5x45°</text>
<text x="125.1" y="63.8" transform="rotate(-90 125.1 63.8)">9</text>
<text x="115.1" y="67.8" transform="rotate(-90 115.1 67.8)">5</text>
<text x="58" y="76.5" transform="rotate(-90 58 76.5)">2.2</text>
<text x="75.9" y="87.2" transform="rotate(-90 75.9 87.2)">.25</text>
<text x="87.1" y="88.9">8</text>
<text x="94.3" y="84.6" transform="rotate(-55 94.3 84.6)">R1</text>
<text x="99.9" y="88.7" transform="rotate(-49 99.9 88.7)">R1</text>
<text x="65.1" y="99.6" transform="rotate(-90 65.1 99.6)">3</text>
<text x="99.8" y="104.1" transform="rotate(-43 99.8 104.1)">Ø2</text>
<text x="43.9" y="110.4" transform="rotate(-90 43.9 110.4)">1.5</text>
<text x="53.8" y="109.7" transform="rotate(-90 53.8 109.7)">12.5</text>
<text x="116.3" y="116" transform="rotate(-90 116.3 116)">17.48</text>
<text x="125.6" y="120" transform="rotate(-90 125.6 120)">25</text>
<text x="140.2" y="114.7" transform="rotate(-90 140.2 114.7)">17.5</text>
<text x="53.8" y="123.3" transform="rotate(-12 53.8 123.3)">R1.5</text>
<text x="60.7" y="143.1" transform="rotate(45 60.7 143.1)">8</text>
<text x="121.2" y="138.3" transform="rotate(-45 121.2 138.3)">3.5</text>
<text x="81.8" y="145.1" transform="rotate(27 81.8 145.1)">19.79°</text>
<text x="120.5" y="152.9" transform="rotate(-45 120.5 152.9)">11</text>
<text x="132.5" y="155.4" transform="rotate(90 132.5 155.4)">2.59</text>
<text x="136.6" y="151.3" transform="rotate(14 136.6 151.3)">5°</text>
<text x="43.8" y="159.1" transform="rotate(-90 43.8 159.1)">1.17</text>
<text x="70.2" y="157.4" transform="rotate(36 70.2 157.4)">Ø3</text>
<text x="112.8" y="185.5" transform="rotate(-90 112.8 185.5)">2</text>
<text x="87.1" y="193.2">6</text>
<text x="26.3" y="211.6">1</text>
<text x="41.3" y="211.6">1</text>
<text x="51.3" y="211.6">Specimen puck</text>
<text x="171.2" y="211.6">Copper</text>
<text x="51.2" y="217.5">regular</text>
<text x="22.7" y="227.9">Item</text>
<text x="38.6" y="227.5">Qty</text>
<text x="58.4" y="227.9">Part Number</text>
<text x="120.2" y="227.5">Description</text>
<text x="176.3" y="227.9">Material</text>
<text x="99.6" y="237.9">Parts List</text>
<text x="79" y="248.5">Peter Felfer</text>
<text x="119" y="248.5">05.05.21</text>
<text x="189.1" y="285.7">1/1</text>
</g>
<g font-size="3.5">
<text x="76.3" y="161.7" transform="rotate(36 76.3 161.7)">0</text>
<text x="77.3" y="158.3" transform="rotate(36 77.3 158.3)">+.1</text>
</g>
<g font-size="2.5">
<text x="21" y="242.9">Dept.</text>
<text x="45" y="242.9">Technical reference</text>
<text x="79" y="242.9">Created by</text>
<text x="140" y="242.9">Approved by</text>
<text x="79" y="252.8">Document type</text>
<text x="140" y="252.8">Document status</text>
<text x="79" y="262.9">Title</text>
<text x="140" y="262.9">DWG No.</text>
<text x="140" y="279.9">Rev.</text>
<text x="150" y="279.9">Date of issue</text>
<text x="186" y="279.9">Sheet</text>
</g>
</svg>
